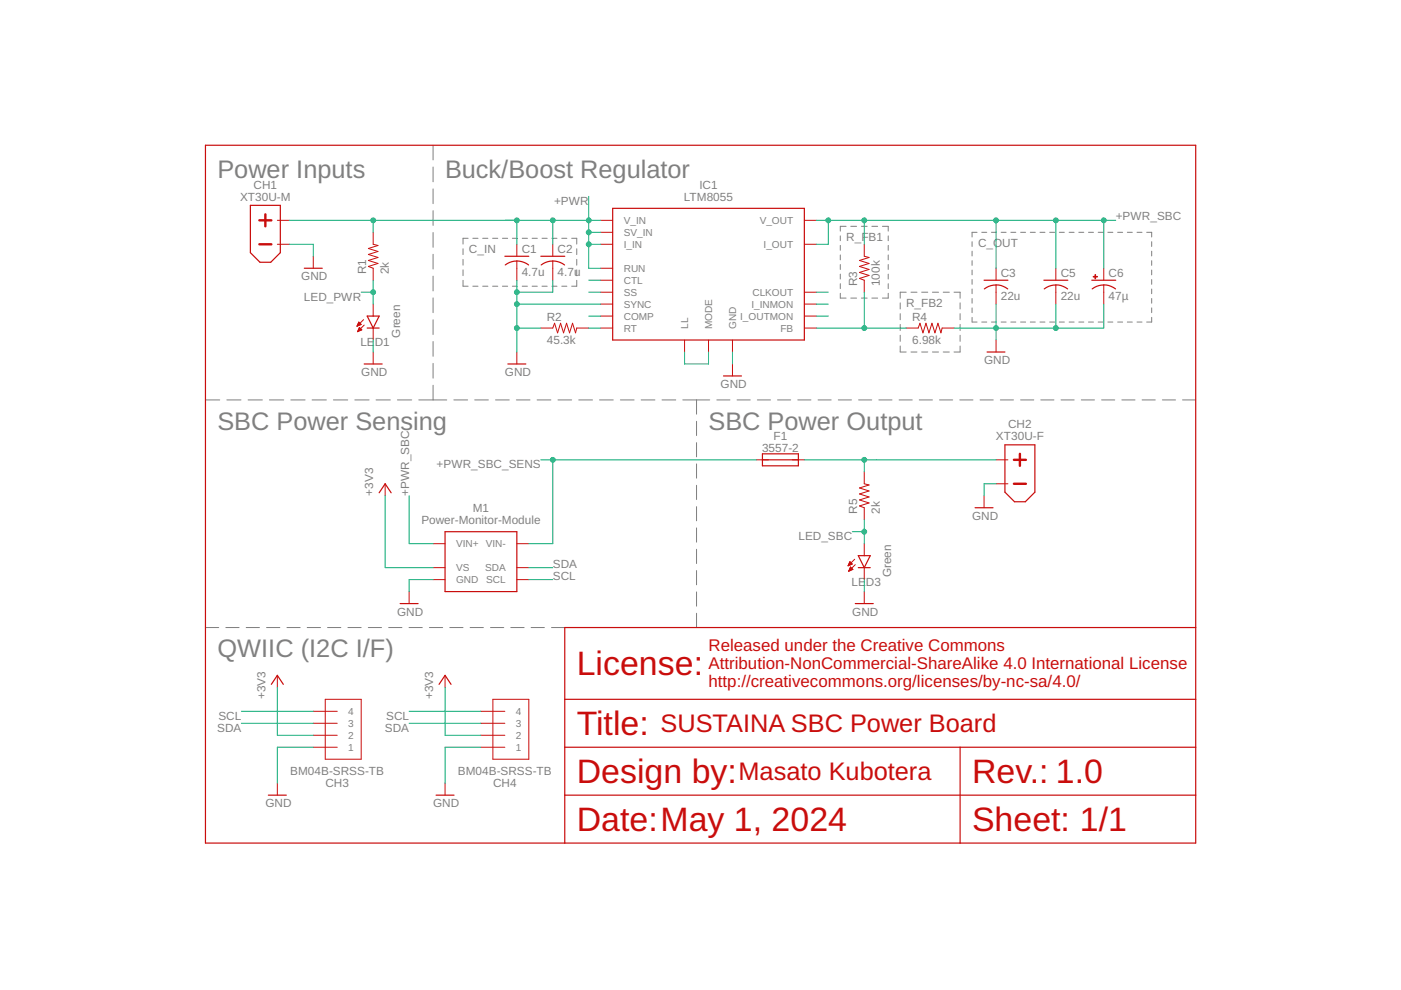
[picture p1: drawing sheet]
<svg xmlns="http://www.w3.org/2000/svg" width="297mm" height="210mm" viewBox="0 0 297 210" stroke-linecap="round" stroke-linejoin="round" font-family="sans-serif">
<g fill="none" stroke="#808080" stroke-width=".21">
<path d="M91.8 30.8v3.1M91.8 35.4v3.1M91.8 40v3.2M91.8 44.7v3.1M91.8 49.3v3.1M91.8 53.9v3.1M91.8 58.5v3.2M98.2 52.7v1.3M98.2 55v1.2M98.2 57.2v1.2M98.2 59.4v1.3h1.1M99.3 50.5h-1.1v1.3"/>
<path d="M100.2 50.5h1.1M102.3 50.5h1.1M104.4 50.5h1.1M106.5 50.5h1.1M108.6 50.5h1.1M110.7 50.5h1.1M112.8 50.5h1.1M114.9 50.5h1.1M117 50.5h1.1M119.1 50.5h1.1M121.2 50.5h1.1v1.3M122.3 59.4v1.3h-1.1"/>
<path d="M122.3 52.7v1.3M122.3 55v1.2M122.3 57.2v1.2M178.2 50v1M178.2 52v1.1M178.2 54.1v1M178.2 56.1v1M178.2 58.1v1.1M179.4 48h-1.2v1M180.4 48h1.2M182.6 48h1.3M184.8 48h1.3"/>
<path d="M187.1 48h1.2v1M188.3 50v1M188.3 52v1.1M188.3 54.1v1M188.3 56.1v1M188.3 58.1v1.1M206.1 51.2v1.1M206.1 53.3v1M206.1 55.3v1M206.1 57.3v1M206.1 59.3v1M207.2 49.3h-1.1v.9"/>
<path d="M208.2 49.3h1M210.2 49.3h1.1M212.3 49.3h1M214.3 49.3h1.1M216.4 49.3h1M218.4 49.3h1.1M220.5 49.3h1.1M222.5 49.3h1.1M224.6 49.3h1.1M226.7 49.3h1M228.7 49.3h1.1M230.8 49.3h1"/>
<path d="M232.8 49.3h1.1M234.9 49.3h1M237 49.3h1M239 49.3h1.1M241.1 49.3h1M243.1 49.3h1.1v.9M244.2 51.2v1.1M244.2 53.3v1M244.2 55.3v1M244.2 57.3v1M244.2 59.3v1M91.8 63.2v3.1"/>
<path d="M91.8 67.8v3.1M91.8 72.4v3.1M91.8 77v3.2M100.2 60.7h1.1M102.3 60.7h1.1M104.4 60.7h1.1M106.5 60.7h1.1M108.6 60.7h1.1M110.7 60.7h1.1M112.8 60.7h1.1M114.9 60.7h1.1M117 60.7h1.1"/>
<path d="M119.1 60.7h1.1M178.2 60.2v1M178.2 62.2v1h1.2M180.4 63.2h1.2M182.6 63.2h1.3M184.8 63.2h1.3M188.3 62.2v1h-1.2M188.3 60.2v1M190.9 64.2v1.3M190.9 66.5v1.3M190.9 68.8v1.3M190.9 71.1v1.3"/>
<path d="M190.9 73.4v1.2h1.2M192.1 62h-1.2v1.2M193.1 74.6h1.3M193.1 62h1.3M195.4 74.6h1.3M195.4 62h1.3M197.7 74.6h1.3M197.7 62h1.3M200 74.6h1.3M200 62h1.3M202.3 62h1.3v1.2M203.6 73.4v1.2h-1.3"/>
<path d="M203.6 64.2v1.3M203.6 66.5v1.3M203.6 68.8v1.3M203.6 71.1v1.3M206.1 61.3v1M206.1 63.3v1M206.1 65.3v1M206.1 67.3v1h1.1M208.2 68.3h1M210.2 68.3h1.1M212.3 68.3h1M214.3 68.3h1.1"/>
<path d="M216.4 68.3h1M218.4 68.3h1.1M220.5 68.3h1.1M222.5 68.3h1.1M224.6 68.3h1.1M226.7 68.3h1M228.7 68.3h1.1M230.8 68.3h1M232.8 68.3h1.1M234.9 68.3h1M237 68.3h1M239 68.3h1.1"/>
<path d="M241.1 68.3h1M244.2 67.3v1h-1.1M244.2 61.3v1M244.2 63.3v1M244.2 65.3v1M43.6 84.8h3M48.1 84.8h3M52.6 84.8h3M57.1 84.8h3.1M61.7 84.8h3M66.2 84.8h3M70.7 84.8h3"/>
<path d="M75.2 84.8h3.1M79.7 84.8h3.1M84.3 84.8h3M88.8 84.8h5.9M91.8 81.7v3.1M96.2 84.8h2.9M100.6 84.8h2.9M105.1 84.8h2.9M109.5 84.8h2.9M113.9 84.8h2.9M118.3 84.8h2.9M122.7 84.8h2.9"/>
<path d="M127.1 84.8h2.9M131.5 84.8h3M135.9 84.8h3M140.4 84.8h2.9M144.8 84.8h5.7M147.7 84.8v3M147.7 89.3v3.1M147.7 93.9v3M147.7 98.4v3M152 84.8h2.8M156.3 84.8h2.8M160.6 84.8h2.8"/>
<path d="M164.8 84.8h2.8M169.1 84.8h2.8M173.4 84.8h2.8M177.7 84.8h2.8M182 84.8h2.8M186.3 84.8h2.8M190.6 84.8h2.8M194.9 84.8h2.8M199.2 84.8h2.8M203.5 84.8h2.8M207.8 84.8h2.8M212.1 84.8h2.8"/>
<path d="M216.4 84.8h2.8M220.7 84.8h2.8M225 84.8h2.8M229.3 84.8h2.8M233.6 84.8h2.7M237.8 84.8h2.8M242.1 84.8h2.8M246.4 84.8h2.8M250.7 84.8h2.8M147.7 102.9v3M147.7 107.4v3M147.7 111.9v3.1"/>
<path d="M147.7 116.5v3M43.6 133.1h2.8M47.9 133.1h2.8M52.2 133.1h2.8M56.5 133.1h2.8M60.8 133.1h2.8M65.1 133.1h2.9M69.4 133.1h2.9M73.8 133.1h2.8M78.1 133.1h2.8M82.4 133.1h2.8M86.7 133.1h2.8"/>
<path d="M91 133.1h2.9M95.4 133.1h2.8M99.7 133.1h2.8M104 133.1h2.8M108.3 133.1h2.8M112.6 133.1h2.8M116.9 133.1h2.8M147.7 121v3M147.7 125.5v3M147.7 130v3.1"/>
</g>
<g fill="none" stroke="#c90d0c" stroke-width=".21">
<path d="M58.8 46.7h2.5M58.8 51.8h2.5M66.4 54.3v2.6M79.1 49.3v2.5l1 .2-2 .7 2 .6-2 .7 2 .6-2 .6 2 .7-2 .6 1 .4v2.5M109.6 51.8v2.5M109.6 55.4v4M117.2 51.8v2.5M117.2 55.4v4M127.4 46.7h2.5M127.4 51.8h2.5M127.4 49.3h2.5M127.4 56.9h2.5"/>
<path d="M127.4 59.4h2.5M170.5 46.7h2.6M170.5 51.8h2.6M183.2 51.8v2.5l1.1 .3-2.1 .6 2.1 .7-2.1 .6 2.1 .6-2.1 .7 2.1 .6-2.1 .6 1 .4v2.6M211.2 56.9v2.5M223.9 56.9v2.5M234 56.9v2.5M75.7 69.1h.1M75.8 69h.3M75.8 68.9h.6M75.8 70.3h.1M75.9 68.7h.6"/>
<path d="M75.9 70.2h.2M75.9 68.6h.5M75.9 70.1h.5M76 68.5h.3M76 70h.7M76 69.8h.6M76 68.4h.2M76.1 68.3l.5 .5-.9 .4zM76.1 69.7h.4M76.1 69.6h.2M76.2 69.5h.1M76.2 69.4l.5 .5-.9 .4z"/>
<path d="M77.1 67.8l-1.4 1.4M77.2 68.9l-1.4 1.4M79.1 64.5v2.5M79.1 69.6v2.5M79.1 74.6v2.6M109.6 74.6v2.6M114.7 69.6h2.5l.4-1.1 .6 2.1 .7-2.1 .6 2.1 .6-2.1 .7 2.1 .6-2.1 .6 2.1 .3-1h2.5M127.4 69.6h2.5M127.4 62h2.5M127.4 64.5h2.5M127.4 67h2.5M145.1 72.1v2.5"/>
<path d="M150.2 72.1v2.5M155.3 72.1v2.5M155.3 77.2v2.5M170.5 69.6h2.6M170.5 62h2.6M170.5 64.5h2.6M170.5 67h2.6M192.1 69.6h2.6l.4-1.1 .6 2.1 .6-2.1 .7 2.1 .6-2.1 .6 2.1 .7-2.1 .6 2.1 .2-1h2.6M211.2 60.4v4.1M211.2 72.1v2.5M223.9 60.4v4.1M234 60.4v4.1"/>
<path d="M160.4 97.5h2.5M168 97.5h2.5M211.2 97.5h2.5M81.7 102.6v2.5M91.8 115.3h2.6M109.6 115.3h2.5M179.8 119.9h.2M179.9 119.8h.4M179.9 119.7h.6M180 119.5h.6M180 119.4h.5M180.1 119.3h.3"/>
<path d="M180.1 119.2h.2M180.2 119.1l.5 .5-.9 .4zM181.2 118.6l-1.4 1.4M181.3 119.7l-1.4 1.4M183.2 100v2.6l1.1 .2-2.1 .7 2.1 .6-2.1 .6 2.1 .7-2.1 .6 2.1 .6-2.1 .7 1 .4v2.5M183.2 115.3v2.5M208.6 105.1v2.6M211.2 102.6h2.5M86.7 125.4v2.6M91.8 120.4h2.6M91.8 122.9h2.6M109.6 120.4h2.5"/>
<path d="M109.6 122.9h2.5M179.9 121.1h.1M180 121h.2M180 120.9h.5M180.1 120.7h.7M180.1 120.6h.6M180.2 120.5h.4M180.3 120.4h.2M180.3 120.2h.1M180.3 120.2l.5 .5-.9 .4zM183.2 120.4v2.5M183.2 125.4v2.6"/>
<path d="M58.8 143.2v2.5M66.4 158.4h5.1M66.4 155.9h5.1M66.4 153.4h5.1M66.4 150.8h5.1M69 148.3h7.6v12.7h-7.6zM94.4 143.2v2.5M102 158.4h5M102 155.9h5M102 153.4h5M102 150.8h5M104.5 148.3h7.6v12.7h-7.6z"/>
<path d="M58.8 166.1v2.5M94.4 166.1v2.5"/>
</g>
<g fill="none" stroke="#c90d0c" stroke-width=".25">
<path d="M43.6 30.8h209.9v148h-209.9zM53.1 43.5h6.3v10.1l-2 2h-2.3l-2-2zM64.5 56.9h3.8M107 54.3h5.1M107.1 56.2a4 4 0 0 1 5 0M114.7 54.3h5M114.7 56.2a4 4 0 0 1 5 0M129.9 44.2h40.6v27.9h-40.6zM208.6 59.4h5.1M221.3 59.4h5.1M231.5 59.4h5.1M77.2 77.2h3.8"/>
<path d="M77.9 67h2.5l-1.3 2.6zM77.9 69.6h2.5M107.7 77.2h3.8M153.4 79.7h3.8M208.7 61.3a4 4 0 0 1 5 0M209.3 74.6h3.8M221.4 61.3a4 4 0 0 1 5 0M231.6 61.3a4 4 0 0 1 4.9 0M161.6 96.2h7.7v2.6h-7.7zM161.6 97.5h7.7M213.1 94.3h6.3v10.1l-2 2h-2.3l-2-2zM80.4 104.5l1.3-1.9 1.2 1.9"/>
<path d="M94.4 112.7h15.2v12.7h-15.2zM182 117.8h2.5l-1.3 2.6zM206.7 107.7h3.8M84.8 128h3.8M181.3 128h3.8M182 120.4h2.5M253.5 133.1h-133.8v45.7M57.5 145.1l1.3-1.9 1.3 1.9M93.1 145.1l1.3-1.9 1.2 1.9M119.7 148.3h133.8M119.7 158.4h133.8M203.6 158.4v20.4"/>
<path d="M56.9 168.6h3.8M92.5 168.6h3.8M119.7 168.6h133.8"/>
</g>
<path d="M55 46.7h2.5M55 51.8h2.5M56.3 45.4v2.6M215 97.5h2.5M216.2 96.2v2.6M215 102.6h2.5" fill="none" stroke="#c90d0c" stroke-width=".51"/>
<g fill="#c90d0c" stroke="#c90d0c" stroke-width=".21">
<path d="M231.8 58.6h.9v.1h-.9z"/>
<path d="M232.2 58.2h.1v.9h-.1z"/>
</g>
<g fill="none" stroke="#0dab76" stroke-width=".21">
<path d="M61.3 51.8h5.1v2.5M61.3 46.7h66.1M79.1 46.7v2.6M79.1 59.4v5.1M109.6 46.7v5.1M109.6 59.4v15.2M117.2 46.7v5.1M117.2 59.4v2.6h-7.6M124.8 51.8h2.6M124.8 41.6v15.3h2.6M124.8 49.3h2.6M124.8 59.4h2.6"/>
<path d="M173.1 46.7h63.5M175.6 46.7v5.1h-2.5M183.2 46.7v5.1M211.2 46.7v10.2M223.9 46.7v10.2M234 46.7v10.2M76.6 62h2.5M79.1 72.1v2.5M109.6 69.6h5.1M109.6 64.5h17.8M124.8 69.6h2.6M124.8 62h2.6"/>
<path d="M124.8 67h2.6M145.1 74.6v2.6h5.1v-2.6M155.3 74.6v2.6M173.1 69.6h19M173.1 62h2.5M173.1 64.5h2.5M173.1 67h2.5M183.2 62v7.6M211.2 64.5v7.6M223.9 64.5v5.1M234 64.5v5.1h-31.7M114.7 97.5h45.7"/>
<path d="M117.2 97.5v17.8h-5.1M170.5 97.5h40.7M183.2 97.5v2.5M81.7 105.1v15.3h10.1M86.7 105.1v10.2h5.1M180.7 112.7h2.5M183.2 110.2v5.1M211.2 102.6h-2.6v2.5M91.8 122.9h-5.1v2.5M112.1 122.9h5.1M112.1 120.4h5.1M183.2 122.9v2.5"/>
<path d="M51.2 150.8h15.2M51.2 153.4h15.2M58.8 145.7v10.2h7.6M66.4 158.4h-7.6v7.7M86.7 150.8h15.3M86.7 153.4h15.3M94.4 145.7v10.2h7.6M102 158.4h-7.6v7.7"/>
</g>
<g fill="#0dab76" stroke="#0dab76" stroke-width=".21">
<circle cx="211.2" cy="69.6" r=".51"/>
<circle cx="223.9" cy="69.6" r=".51"/>
<circle cx="109.6" cy="62" r=".51"/>
<circle cx="109.6" cy="64.5" r=".51"/>
<circle cx="109.6" cy="69.6" r=".51"/>
<circle cx="124.8" cy="51.8" r=".51"/>
<circle cx="109.6" cy="46.7" r=".51"/>
<circle cx="117.2" cy="46.7" r=".51"/>
<circle cx="124.8" cy="46.7" r=".51"/>
<circle cx="124.8" cy="49.3" r=".51"/>
<circle cx="79.1" cy="46.7" r=".51"/>
<circle cx="79.1" cy="62" r=".51"/>
<circle cx="183.2" cy="112.7" r=".51"/>
<circle cx="183.2" cy="69.6" r=".51"/>
<circle cx="183.2" cy="46.7" r=".51"/>
<circle cx="175.6" cy="46.7" r=".51"/>
<circle cx="211.2" cy="46.7" r=".51"/>
<circle cx="234" cy="46.7" r=".51"/>
<circle cx="223.9" cy="46.7" r=".51"/>
<circle cx="117.2" cy="97.5" r=".51"/>
<circle cx="183.2" cy="97.5" r=".51"/>
</g>
<g font-size="7.2" fill="#c90d0c">
<text x="122.3" y="143.2">License:</text>
<text x="122.3" y="155.9">Title:</text>
<text x="122.3" y="166.1">Design by:</text>
<text x="206.1" y="166.1">Rev.: 1.0</text>
<text x="122.3" y="176.2">Date:May 1, 2024</text>
<text x="206.1" y="176.2">Sheet: 1/1</text>
</g>
<g font-size="5.4" fill="#808080">
<text x="46.1" y="37.8">Power Inputs</text>
<text x="94.4" y="37.8">Buck/Boost Regulator</text>
<text x="46.1" y="91.1">SBC Power Sensing</text>
<text x="150.2" y="91.1">SBC Power Output</text>
<text x="46.1" y="139.4">QWIIC (I2C I/F)</text>
</g>
<g font-size="5.4" fill="#c90d0c">
<text x="140.1" y="155.3">SUSTAINA SBC Power Board</text>
<text x="156.6" y="165.4">Masato Kubotera</text>
</g>
<g font-size="3.6" fill="#c90d0c">
<text x="150.2" y="138.1">Released under the Creative Commons</text>
<text x="150.2" y="141.9">Attribution-NonCommercial-ShareAlike 4.0 International License</text>
<text x="150.2" y="145.7">http://creativecommons.org/licenses/by-nc-sa/4.0/</text>
</g>
<g font-size="2.5" fill="#808080">
<text x="53.8" y="40">CH1</text>
<text x="148.3" y="40">IC1</text>
<text x="50.9" y="42.5">XT30U-M</text>
<text x="117.5" y="43.4">+PWR</text>
<text x="145" y="42.5">LTM8055</text>
<text x="236.6" y="46.7">+PWR_SBC</text>
<text x="99.4" y="53.6">C_IN</text>
<text x="110.6" y="53.7">C1</text>
<text x="118.2" y="53.7">C2</text>
<text x="179.4" y="51">R_FB1</text>
<text x="207.4" y="52.3">C_OUT</text>
<text x="63.9" y="59.4">GND</text>
<text x="77.6" y="58.1" transform="rotate(-90 77.6 58.1)">R1</text>
<text x="82.4" y="58.1" transform="rotate(-90 82.4 58.1)">2k</text>
<text x="110.6" y="58.5">4.7u</text>
<text x="118.2" y="58.5">4.7u</text>
<text x="212.2" y="58.8">C3</text>
<text x="224.9" y="58.8">C5</text>
<text x="235" y="58.8">C6</text>
<text x="64.4" y="63.7">LED_PWR</text>
<text x="181.7" y="60.7" transform="rotate(-90 181.7 60.7)">R3</text>
<text x="186.5" y="60.7" transform="rotate(-90 186.5 60.7)">100k</text>
<text x="192.1" y="65">R_FB2</text>
<text x="212.2" y="63.6">22u</text>
<text x="224.9" y="63.6">22u</text>
<text x="235" y="63.6">47µ</text>
<text x="84.8" y="71.6" transform="rotate(-90 84.8 71.6)">Green</text>
<text x="115.9" y="68.1">R2</text>
<text x="193.4" y="68.1">R4</text>
<text x="76.4" y="73.4">LE</text>
<text x="79.5" y="73.4">D1</text>
<text x="115.9" y="72.9">45.3k</text>
<text x="193.4" y="72.9">6.98k</text>
<text x="208.6" y="77.2">GND</text>
<text x="76.6" y="79.7">GND</text>
<text x="107" y="79.7">GND</text>
<text x="152.8" y="82.3">GND</text>
<text x="161.6" y="95.8">3557-2</text>
<text x="164" y="93.3">F1</text>
<text x="211.2" y="93.3">XT30U-F</text>
<text x="213.8" y="90.8">CH2</text>
<text x="92.6" y="99.3">+PWR_SBC_SENS</text>
<text x="79.1" y="105.1" transform="rotate(-90 79.1 105.1)">+3V3</text>
<text x="86.7" y="105.1" transform="rotate(-90 86.7 105.1)">+PWR_SBC</text>
<text x="89.3" y="111.1">Power-Monitor-Module</text>
<text x="100.2" y="108.5">M1</text>
<text x="181.7" y="108.9" transform="rotate(-90 181.7 108.9)">R5</text>
<text x="186.5" y="108.9" transform="rotate(-90 186.5 108.9)">2k</text>
<text x="206.1" y="110.2">GND</text>
<text x="169.3" y="114.5">LED_SBC</text>
<text x="117.2" y="122.9">SCL</text>
<text x="117.2" y="120.3">SDA</text>
<text x="180.5" y="124.2">LE</text>
<text x="183.6" y="124.2">D3</text>
<text x="188.9" y="122.4" transform="rotate(-90 188.9 122.4)">Green</text>
<text x="84.2" y="130.5">GND</text>
<text x="180.7" y="130.5">GND</text>
<text x="56.3" y="148.3" transform="rotate(-90 56.3 148.3)">+3V3</text>
<text x="91.8" y="148.3" transform="rotate(-90 91.8 148.3)">+3V3</text>
<text x="46" y="155.1">SDA</text>
<text x="46.3" y="152.6">SCL</text>
<text x="81.6" y="155.1">SDA</text>
<text x="81.9" y="152.6">SCL</text>
<text x="61.5" y="164.4">BM04B-SRSS-TB</text>
<text x="69" y="166.9">CH3</text>
<text x="97.1" y="164.4">BM04B-SRSS-TB</text>
<text x="104.6" y="166.9">CH4</text>
<text x="56.3" y="171.1">GND</text>
<text x="91.8" y="171.1">GND</text>
</g>
<g font-size="2.1" fill="#808080">
<text x="132.2" y="47.5">V_IN</text>
<text x="161.1" y="47.5">V_OUT</text>
<text x="132.2" y="50">SV_IN</text>
<text x="132.2" y="52.5">I_IN</text>
<text x="161.9" y="52.5">I_OUT</text>
<text x="132.2" y="57.6">RUN</text>
<text x="132.2" y="60.2">CTL</text>
<text x="132.2" y="62.7">SS</text>
<text x="132.2" y="65.2">SYNC</text>
<text x="159.3" y="65.2">I_INMON</text>
<text x="159.5" y="62.7">CLKOUT</text>
<text x="132.2" y="67.8">COMP</text>
<text x="132.2" y="70.3">RT</text>
<text x="145.9" y="69.8" transform="rotate(-90 145.9 69.8)">LL</text>
<text x="151" y="69.8" transform="rotate(-90 151 69.8)">MODE</text>
<text x="156.1" y="69.8" transform="rotate(-90 156.1 69.8)">GND</text>
<text x="156.9" y="67.8">I_OUTMON</text>
<text x="165.5" y="70.3">FB</text>
<text x="96.7" y="116">VIN+ VIN-</text>
<text x="96.7" y="123.6">GND</text>
<text x="96.7" y="121.1">VS</text>
<text x="102.9" y="121.1">SDA</text>
<text x="103.1" y="123.7">SCL</text>
<text x="73.8" y="154.1">3</text>
<text x="73.8" y="151.6">4</text>
<text x="109.4" y="154.1">3</text>
<text x="109.4" y="151.6">4</text>
<text x="73.8" y="159.2">1</text>
<text x="73.8" y="156.7">2</text>
<text x="109.4" y="159.2">1</text>
<text x="109.4" y="156.7">2</text>
</g>
</svg>
